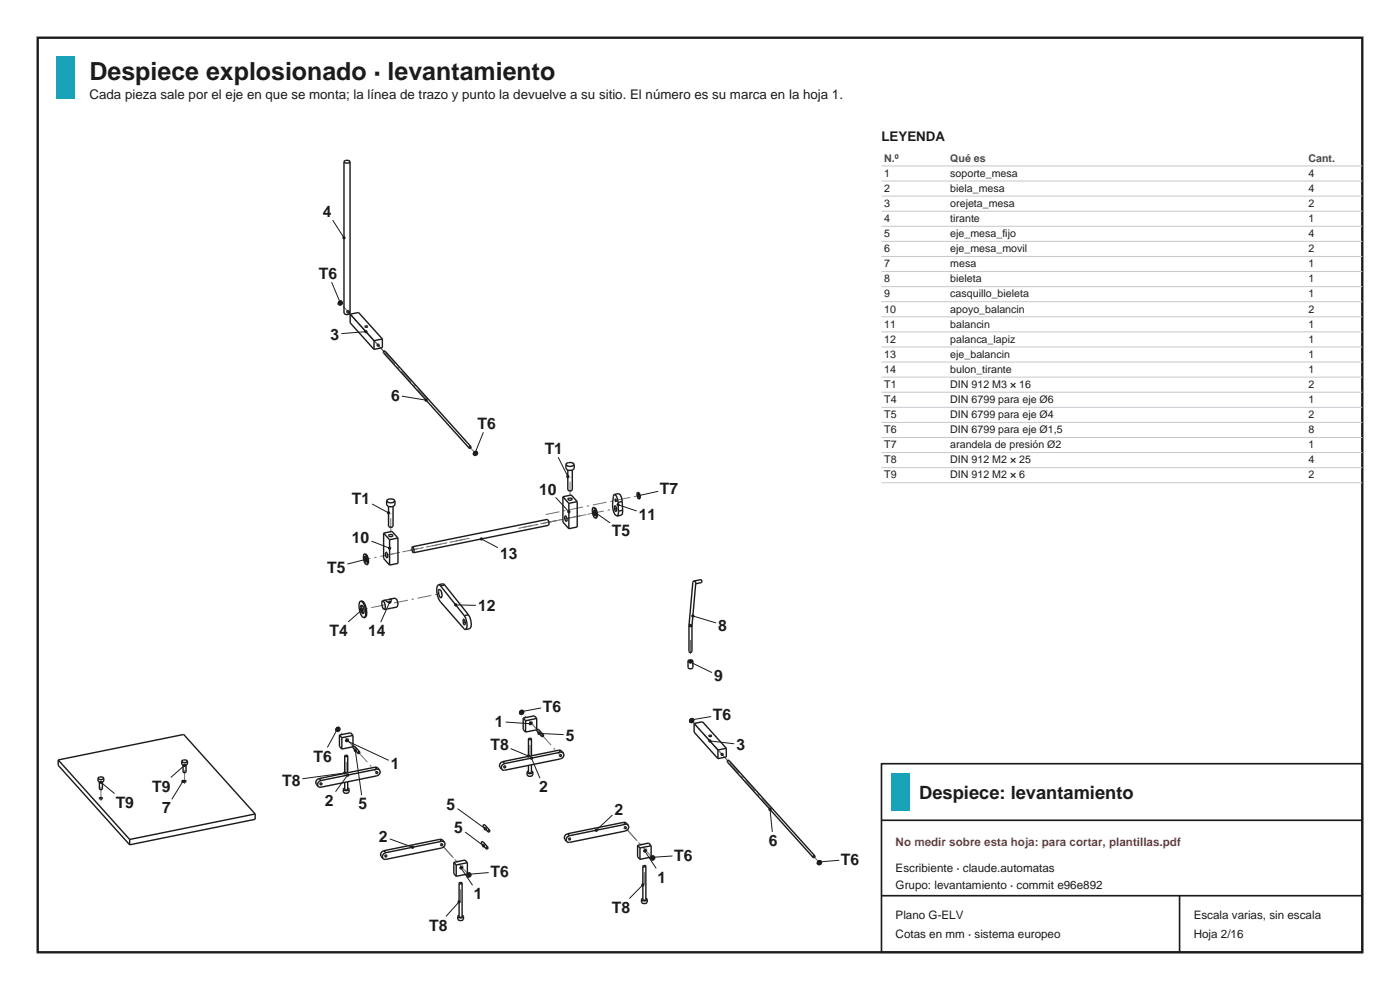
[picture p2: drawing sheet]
<svg xmlns="http://www.w3.org/2000/svg" width="297mm" height="210mm" viewBox="0 0 297 210" stroke-linecap="round" stroke-linejoin="round" font-family="sans-serif">
<path d="M8 8h281v194h-281z" fill="none" stroke="#1b1b1b" stroke-width=".5"/>
<path d="M12 12h4v9h-4z" fill-rule="evenodd" fill="#17a2b8"/>
<g fill="none" stroke="#6b7078" stroke-width=".21" stroke-dasharray="3 .8 .5 .8" stroke-linecap="butt">
<path d="M81.6 74.8l-9.4-10.5M82.4 75.6l-8.8-9.7M90.6 84.8l-12.9-14.4M99.6 94.8l1.3 1.4M82.9 112.9v-4M98.6 114.4l-21 4.2M99.6 114.2l-16.7 3.4M109.9 112.1l11-2.3M110.9 111.9l15.3-3.1M115.2 111l15.8-3.2M115.8 109.1l19.7-4M120.9 105.2v-4"/>
<path d="M81.7 128.3l-4.7 1M83.6 127.9l10.2-2.1M146.5 138.8v-3.4M75.2 158.6l-3.5-3.9M75.5 158.9l-2.1-2.2M75.9 159.4l3.8 4.3M112.4 158v2.6M114.2 155l-3.5-3.9M114.5 155.3l-2.1-2.2M114.9 155.8l3.8 4.3M21.4 169.9v-3.7M39.2 166.3v-3.7"/>
<path d="M73.4 161.6v2.6M93.9 179.5l3.8 4.2M94.2 179.8l5.3 5.8M132.9 175.9l3.8 4.2M133.2 176.2l5.3 5.8M154.6 161.6l-7.9-8.7M163.6 171.6l-12.9-14.4M97.7 188.6v2.6M136.7 185v2.6M172.6 181.6l1.2 1.4"/>
</g>
<g fill="none" stroke="#1b1b1b" stroke-width=".3">
<path d="M73 34.3v32.1a.83 .83 0 0 0 1.3 0v-32.1M73 34.3a.83 .83 0 0 0 1.3 0M73 34.3a.8 .8 0 0 1 1.3 0M71.7 64.4l.1 .2M71.8 64.4l.1 .2M71.8 64.6h.1M72 64.2l.3-.1 .1 .2-.2 .2h-.2zM72.4 64.1l-.1 .3-.3 .1M72.5 63.9a.51 .51 0 0 0-.8 .5M72.5 63.9h.1M72.5 63.9l.1 .1M72.6 64a.51 .51 0 0 0-.8 .4"/>
<path d="M72.6 64l.1 .3-.2 .3-.3 .1-.3-.1M73.6 66l.4-.1 .1 .2-.3 .3-.2-.1zM74.3 66.6v1.9l5 5.6M74.3 66.6l1.8-.3 5 5.6M74.3 66.6l5 5.7M77.4 69.2l.3-.1 .3 .2-.3 .1zM79.3 72.3v1.8M80.1 73.1h.3v.3h-.3zM81.1 71.9l-1.8 .4M81.1 71.9v1.8l-1.8 .4M99.9 94.7l-18.2-20.2h-.3l-.1 .3 18.2 20.3M99.9 94.7h-.3l-.1 .4"/>
<path d="M99.9 94.7v.3l-.4 .1M100.5 96.5h.1M100.7 96.1l.2-.1 .2 .2-.2 .2-.2-.1zM101.1 96l-.1 .3h-.3M101.2 95.8a.5 .5 0 0 0-.6 0 .5 .5 0 0 0-.1 .6v.1M101.2 95.8v.1M101.2 95.9a.5 .5 0 0 0-.6 0 .5 .5 0 0 0-.1 .6M101.2 95.9l.1 .3-.1 .3-.4 .1-.3-.1M120 98.5v.9a1.14 1.14 0 0 0 1.8 0v-.9M120 98.5a1.14 1.14 0 0 0 1.8 0M120 98.5a1.1 1.1 0 0 1 1.8 0M120.5 99.7v4.2a.62 .62 0 0 0 .9 0v-4.2"/>
<path d="M77.3 117.5a1.74 1.74 0 0 0 .5 2.3M77.3 117.5a1.87 1.87 0 0 1 .5 2.3M77.3 117.5a1.08 1.08 0 0 1 .9 1.3v.5l-.2 .5h-.2M77.4 118.1a.73 .73 0 0 1 .3 1.2l-.3-.4zM77.5 118.1v.5l.3 .6M81.4 113.1v5.4l1.2 1.4M81.4 113.1l1.2 1.4M81.4 113.1l1.8-.4 1.2 1.4M81.9 117.1l.1 .1a1.17 1.17 0 0 1 .1 1.2 1.04 1.04 0 0 1-.2-1.3zM82 106.2v.9a1.14 1.14 0 0 0 1.8 0v-.9M82 106.2a1.14 1.14 0 0 0 1.8 0M82 106.2a1.11 1.11 0 0 1 1.8 0"/>
<path d="M82.4 107.4v4.2a.62 .62 0 0 0 1 0v-4.2M82.5 113.5l.4-.1 .5 .2a.54 .54 0 0 1-.9-.1zM82.6 114.5v5.4M84.4 114.1v5.4l-1.8 .4M84.4 114.1l-1.8 .4M87.5 116l-.1 .7 .3 .5M87.5 116a1.04 1.04 0 0 1 .2 1.2M87.5 116l28.6-5.8a1.04 1.04 0 0 1 .3 1.2l-28.7 5.8M119.4 105.4v5.3l1.3 1.4M119.4 105.4l1.3 1.4M119.4 105.4l1.8-.4 1.3 1.4M119.9 109.4l.1 .1a1.17 1.17 0 0 1 .2 1.2 1.04 1.04 0 0 1-.3-1.3z"/>
<path d="M120.5 105.8l.4-.1 .5 .2a.53 .53 0 0 1-.9-.1zM120.7 106.8v5.3M122.5 106.4v5.4l-1.8 .3M122.5 106.4l-1.8 .4M125.9 107.6a1.74 1.74 0 0 0 .4 2.4M125.9 107.6a1.87 1.87 0 0 1 .4 2.4M125.9 107.6a1.08 1.08 0 0 1 .8 1.3v.6l-.2 .4-.2 .1M125.9 108.2a.73 .73 0 0 1 .3 1.2l-.3-.4zM126.1 108.2v.5l.2 .7M130.3 104.9l-.2 .5a5.3 5.3 0 0 0 .4 3.7l.4 .4M130.3 104.9a2.02 2.02 0 0 1 .8 1.7M130.3 104.9l.9-.2a2.02 2.02 0 0 1 .8 1.7"/>
<path d="M130.4 107.3a.88 .88 0 0 1 .3 1.2l-.3-.5M130.4 107.3v.7M130.5 107.3h-.1M130.5 105.8a.39 .39 0 0 1 .2 .7l-.2-.3zM130.8 107.9l-.4 .1M131.1 106.6l.1 1.8M131.2 108.4l-.1 .9-.2 .2M132 106.4l-.9 .2M132 106.4l.1 1.8M132.1 108.2l-.1 .9-.2 .2-.9 .2M132.1 108.2l-.9 .2M135.3 104.5a1.05 1.05 0 0 0 .2 1.4"/>
<path d="M135.3 104.5a1.15 1.15 0 0 1 .2 1.4M135.3 104.5a.83 .83 0 0 1 .2 1.4M135.3 104.9l.2 .2v.4zM135.4 104.9l.1 .5M76.5 127.5a2.87 2.87 0 0 0 .3 3.3l.4 .3M76.5 127.5a2.41 2.41 0 0 1 1.1 2.1l-.1 1.1-.3 .4M76.5 127.5a1.07 1.07 0 0 1 1.1 1.1l.1 .5a2.12 2.12 0 0 1-.3 1.9l-.2 .1M76.6 128.4l.1-.1a1.57 1.57 0 0 1 .4 1.9 1.77 1.77 0 0 1-.5-1.8zM76.8 128.4a1.81 1.81 0 0 0 .4 1.8M81.2 127.4a1.43 1.43 0 0 0 .4 1.9M81.2 127.4a1.56 1.56 0 0 1 .4 1.9M81.8 127.3l-.6 .1"/>
<path d="M82.6 127.1l.4 .1-.1 .5a.82 .82 0 0 1-1.1-.4M82.6 127.1l-.8 .2M82.6 127.1l1.2-.2a1.56 1.56 0 0 1 .4 1.9l-2.6 .5M93 124a2.29 2.29 0 0 0-.2 2.3l.6 1.3 5 5.8 .4 .1M93 124l.5 .3M93 124l.9-.2 .4 .3M93.1 125.1l.1-.1a1.56 1.56 0 0 1 .4 1.9 1.76 1.76 0 0 1-.5-1.8zM93.5 124.3l5 6.3M94.3 124.1l-.8 .2M94.3 124.1l5.1 6.3M98.3 131.4v-.1a.88 .88 0 0 1 .3 1.3l-.4-.5M98.3 131.4l-.1 .7"/>
<path d="M98.4 131.4h-.1M98.5 130.6l.4 .9a2.21 2.21 0 0 1-.1 2M98.7 132l-.5 .1M99.4 130.4l.4 1a2.21 2.21 0 0 1-.1 2l-.9 .1M99.4 130.4l-.9 .2M146.2 132.8v5.4l.3 .2 .3-.2v-5.4M146.2 132.8l.3 .1 .3-.1M146.2 132.8h.1M146.2 132.8h.6M146.2 132.7l.3-.2 .3 .3M146.8 132.8h.1M147 123.5v.1"/>
<path d="M147 123.5l-.8 9.2M147.2 123.2v.1M147.2 123.2l.1 .1M147.2 123.2l1.5-.3 .1 .2v.5l-1.2 .2M147.3 123.3l-.3 .2M147.3 123.3l.3 .4-.8 9.1M71.3 155v.1M71.3 155h.1M71.5 154.6l.3-.1 .1 .2-.2 .3-.2-.1zM71.9 154.6l-.1 .2-.3 .1M72 155.9v2.4l.5 .6M72 155.9l2.4-.5 .5 .6"/>
<path d="M72 155.9l.5 .6M72 154.4a.5 .5 0 0 0-.6 0 .5 .5 0 0 0-.1 .6M72 154.4h.1M72.1 154.4a.5 .5 0 0 0-.6 0 .5 .5 0 0 0-.2 .6v.1M72.1 154.4v.3l-.1 .3-.3 .2-.4-.1M72.5 156.5v2.4M73.6 156.8h.3l-.1 .3h-.3zM74.9 156l-2.4 .5M74.9 156v2.4l-2.4 .5M76.3 159.5l-1-1.1-.3-.1-.1 .3 1 1.2M76.3 159.5h-.3l-.1 .3M76.3 159.5l-.1 .3h-.3"/>
<path d="M110.3 151.4v.1M110.3 151.4h.1M110.5 151l.2-.1 .2 .2-.2 .3-.2-.1zM110.8 151v.2l-.3 .1M111 152.3v2.4l.5 .6M111 152.3l2.4-.5 .5 .6M111 152.3l.5 .6M111 150.8a.5 .5 0 0 0-.6 0 .5 .5 0 0 0-.1 .6M111 150.8h.1M111 150.8a.5 .5 0 0 0-.6 0 .5 .5 0 0 0-.1 .6v.1M111 150.8l.1 .3-.2 .3-.3 .2-.3-.1M111.5 152.9v2.4"/>
<path d="M112.1 156.7a.4 .4 0 0 1 .6 0M112.1 156.7l.3 .2 .3-.2M112.1 156.7v3.7M112.6 153.2h.3l-.1 .3h-.3zM112.7 156.7v3.6M113.9 152.4l-2.4 .5M113.9 152.4v2.4l-2.4 .5M115.3 155.9l-1-1.1-.3-.1-.1 .3 1 1.2M115.3 155.9h-.3l-.1 .3M115.3 155.9l-.1 .3h-.3M118.5 159.1l.5 .1 .5 .5M118.5 159.1l-11.8 2.4"/>
<path d="M118.5 159.1l.4 .5M118.9 159.6l.6 .1M118.9 159.6l-11.8 2.4M119.5 159.7a.83 .83 0 0 1-.6 1.3l-11.8 2.4-.6-.2M146 140.2v1.4a.66 .66 0 0 0 1 0v-1.4M146 140.2a.66 .66 0 0 0 1 0M146 140.2a.64 .64 0 0 1 1 0M146.2 140.2l.3-.1 .3 .1-.3 .2zM146.4 153.2h.1M146.6 152.8l.2-.1 .2 .2-.3 .2-.1-.1zM146.9 152.7v.3h-.3M147.1 152.5a.5 .5 0 0 0-.6 0 .5 .5 0 0 0-.2 .6l.1 .1"/>
<path d="M147.1 152.5h.1M147.1 152.5v.1M147.1 152.6a.5 .5 0 0 0-.6 0 .5 .5 0 0 0-.1 .6M147.1 152.6l.1 .3-.2 .3-.3 .1-.3-.1M147.3 153.5v1.8l5 5.6M147.3 153.5l1.7-.4 5.1 5.6M147.3 153.5l5 5.6M150.4 156l.3-.1 .3 .2-.3 .1zM152.3 159.1v1.8M153.1 159.9h.3l-.1 .3h-.3zM154.1 158.7l-1.8 .4M154.1 158.7v1.9l-1.8 .3"/>
<path d="M12.3 161.2v1.1l15.2 16.9M12.3 161.2l15.2 16.9M12.3 161.2l26.7-5.4 15.1 16.9M20.8 165.1v.6a.79 .79 0 0 0 1.2 0v-.6M20.8 165.1a.79 .79 0 0 0 1.2 0M20.8 165.1a.76 .76 0 0 1 1.2 0M21.1 169.3a.46 .46 0 0 1 .7 0l-.4 .2zM21.1 165.9v1.5l.3 .1 .3-.1v-1.5M27.5 178.1v1.1M38.5 161.5v.6a.79 .79 0 0 0 1.3 0v-.6M38.5 161.5a.79 .79 0 0 0 1.3 0M38.5 161.5a.76 .76 0 0 1 1.3 0"/>
<path d="M38.8 165.7a.46 .46 0 0 1 .7 0l-.3 .2zM38.8 162.3v1.5l.4 .1 .3-.1v-1.5M54.1 172.7v1.1l-26.6 5.4M54.1 172.7l-26.6 5.4M67.7 165.1a.83 .83 0 0 0-.6 1.3l.4 .4M67.7 165.1l.4 .5M67.9 166.2l.2-.1 .2 .2-.2 .2-.2-.1zM68.1 165.6a.83 .83 0 0 0-.6 1.2M72.8 167.4v.6a.79 .79 0 0 0 1.3 0v-.6M72.8 167.4a.79 .79 0 0 0 1.3 0M73.1 167.2l-.3 .2M73.1 160.4a.4 .4 0 0 1 .7 0"/>
<path d="M73.1 160.4l.3 .1 .4-.1M73.1 160.4v3.6M73.8 165.8v1.6l-.2 .1-.5-.1v-1.4M73.8 167.2l.3 .2M73.8 160.4v3.5M79.5 162.7l.5 .1 .5 .5M79.5 162.7l-11.8 2.4M79.5 162.7l.4 .5M79.7 163.8l.3-.1 .1 .2-.2 .2-.2-.1zM79.9 163.2l.6 .1M79.9 163.2l-11.8 2.4M80.5 163.3a.83 .83 0 0 1-.6 1.3l-11.8 2.4-.6-.2"/>
<path d="M93.3 178l.5 .1 .5 .5M93.3 178l.4 .5M93.3 178l-11.8 2.4M93.5 179.1l.2-.1 .2 .2-.2 .2-.2-.1zM93.7 178.5l.6 .1M93.7 178.5l-11.9 2.4M94.3 178.6a.83 .83 0 0 1-.6 1.3l-11.9 2.4-.6-.2M103.5 179.7l-1-1.1h-.3l-.1 .3 1 1.1M103.5 179.7h-.3l-.1 .3M103.5 179.7l-.1 .3h-.3M103.9 176.1l-1-1.1h-.3l-.1 .3 1 1.1M103.9 176.1h-.3l-.1 .3"/>
<path d="M103.9 176.1l-.1 .3h-.3M106.7 161.5a.83 .83 0 0 0-.6 1.3l.4 .4M106.7 161.5l.4 .5M106.9 162.6l.2-.1 .2 .2-.3 .2-.1-.1zM107.1 162a.83 .83 0 0 0-.6 1.2M111.8 163.8v.6a.79 .79 0 0 0 1.2 0v-.6M111.8 163.8a.79 .79 0 0 0 1.2 0M112.1 163.6l-.3 .2M112.7 162.2v1.6l-.1 .1-.5-.1v-1.4M112.7 163.6l.3 .2M118.7 160.2l.3-.1 .1 .2-.2 .2-.2-.1zM120.4 176.8a.83 .83 0 0 0-.6 1.3l.4 .4"/>
<path d="M120.4 176.8l.4 .5M120.6 177.9l.3-.1 .1 .2-.2 .2-.2-.1zM120.8 177.3a.83 .83 0 0 0-.6 1.2M132.3 174.4l.5 .1 .5 .5M132.3 174.4l-11.9 2.4M132.3 174.4l.4 .5M132.5 175.5l.2-.1 .2 .2-.3 .2-.1-.1zM132.7 174.9l.6 .1M132.7 174.9l-11.9 2.4M133.3 175a.83 .83 0 0 1-.6 1.3l-11.9 2.4-.6-.2M135.3 179.3v2.4l.5 .6M135.3 179.3l2.3-.5 .5 .6"/>
<path d="M135.3 179.3l.5 .6M135.8 179.9v2.4M138.1 179.4l-2.3 .5M138.1 179.4v2.4M81.5 180.4a.83 .83 0 0 0-.6 1.3l.3 .4M81.5 180.4l.3 .5M81.7 181.5l.2-.1 .2 .2-.3 .2-.2-.1zM81.8 180.9a.83 .83 0 0 0-.6 1.2M96.3 182.9v2.4l.5 .6M96.3 182.9l2.3-.5 .6 .6M96.3 182.9l.5 .6M96.8 183.5v2.4"/>
<path d="M97.1 194.4v.6a.79 .79 0 0 0 1.2 0v-.6M97.1 194.4a.79 .79 0 0 0 1.2 0M97.4 194.2l-.3 .2M97.4 187.3a.4 .4 0 0 1 .6 0M97.4 187.3v7.1l.3 .2 .3-.2v-7.1M97.4 187.3l.3 .2 .3-.2M97.9 183.8h.2v.3h-.3zM98 194.2l.3 .2M99.1 185.9h.1M99.1 185.9v.1M99.1 185.4l-2.3 .5M99.2 183l-2.4 .5"/>
<path d="M99.2 183v2.4M99.3 185.6l.2-.2 .2 .2-.2 .3-.2-.1zM99.7 185.5l-.1 .2-.3 .1M99.8 185.3a.5 .5 0 0 0-.6 0 .5 .5 0 0 0-.1 .6M99.8 185.3h.1M99.9 185.3a.5 .5 0 0 0-.6 0 .5 .5 0 0 0-.2 .6v.1M99.9 185.3v.3l-.1 .3-.4 .2-.3-.1M136.1 190.8v.6a.79 .79 0 0 0 1.2 0v-.6M136.1 190.8a.79 .79 0 0 0 1.2 0M136.4 190.6l-.3 .2M136.4 183.7a.4 .4 0 0 1 .6 0M136.4 183.7v7.1l.3 .2 .3-.2v-7.1"/>
<path d="M136.4 183.7l.3 .2 .3-.2M136.8 180.2h.3v.3h-.3zM137 190.6l.3 .2M138.1 182.3h.1M138.1 182.3v.1M138.1 181.8l-2.3 .5M138.3 182l.2-.2 .2 .2-.3 .3-.1-.1zM138.6 181.9v.2l-.3 .1M138.8 181.7a.5 .5 0 0 0-.6 0 .5 .5 0 0 0-.2 .6h.1M138.8 181.7h.1M138.8 181.7a.5 .5 0 0 0-.6 0 .5 .5 0 0 0-.1 .6v.1M138.8 181.7l.1 .3-.2 .3-.3 .2-.3-.1"/>
<path d="M172.9 181.6l-18.2-20.3h-.3l-.1 .3 18.2 20.3M172.9 181.6l-.3-.1-.1 .4M172.9 181.6l-.1 .3h-.3M173.5 183.3h.1M173.7 182.9l.2-.1 .2 .2-.3 .2h-.1zM174 182.8l-.1 .3-.2 .1M174.2 182.7a.5 .5 0 0 0-.6 0 .5 .5 0 0 0-.2 .5l.1 .1M174.2 182.7h.1M174.2 182.7a.5 .5 0 0 0-.6 0 .5 .5 0 0 0-.1 .6M174.2 182.7l.1 .3-.2 .3-.3 .1-.3-.1"/>
</g>
<path d="M78.8 114.8l3.8 1.5" fill="none" stroke="#1b1b1b" stroke-width=".21"/>
<circle cx="82.6" cy="116.3" r=".35" fill="#1b1b1b"/>
<path d="M117.9 105.5l2.8 3.1" fill="none" stroke="#1b1b1b" stroke-width=".21"/>
<circle cx="120.7" cy="108.6" r=".35" fill="#1b1b1b"/>
<path d="M139.6 104.2l-4.1 .9" fill="none" stroke="#1b1b1b" stroke-width=".21"/>
<circle cx="135.5" cy="105.1" r=".35" fill="#1b1b1b"/>
<path d="M131.1 107.1l4 1.3" fill="none" stroke="#1b1b1b" stroke-width=".21"/>
<circle cx="131.1" cy="107.1" r=".35" fill="#1b1b1b"/>
<path d="M73.8 164.4l-2.6 3.5" fill="none" stroke="#1b1b1b" stroke-width=".21"/>
<circle cx="73.8" cy="164.4" r=".35" fill="#1b1b1b"/>
<path d="M82.7 178l4.8 1.7" fill="none" stroke="#1b1b1b" stroke-width=".21"/>
<circle cx="87.5" cy="179.7" r=".35" fill="#1b1b1b"/>
<path d="M112.7 160.8l1.9 4.3" fill="none" stroke="#1b1b1b" stroke-width=".21"/>
<circle cx="112.7" cy="160.8" r=".35" fill="#1b1b1b"/>
<path d="M129.9 172.9l-3.4 3.2" fill="none" stroke="#1b1b1b" stroke-width=".21"/>
<circle cx="126.5" cy="176.1" r=".35" fill="#1b1b1b"/>
<path d="M147 130.7l4.9 1.4" fill="none" stroke="#1b1b1b" stroke-width=".21"/>
<circle cx="147" cy="130.7" r=".35" fill="#1b1b1b"/>
<path d="M82.7 127.7l-1.9 4.3" fill="none" stroke="#1b1b1b" stroke-width=".21"/>
<circle cx="82.7" cy="127.7" r=".35" fill="#1b1b1b"/>
<path d="M146.5 140.5l4.5 2.2" fill="none" stroke="#1b1b1b" stroke-width=".21"/>
<circle cx="146.5" cy="140.5" r=".35" fill="#1b1b1b"/>
<path d="M126.3 108.8l3.1 2.1" fill="none" stroke="#1b1b1b" stroke-width=".21"/>
<circle cx="126.3" cy="108.8" r=".35" fill="#1b1b1b"/>
<path d="M77.8 118.6l-4.1 1.1" fill="none" stroke="#1b1b1b" stroke-width=".21"/>
<circle cx="77.8" cy="118.6" r=".35" fill="#1b1b1b"/>
<path d="M76.8 129.3l-2.9 2.6" fill="none" stroke="#1b1b1b" stroke-width=".21"/>
<circle cx="76.8" cy="129.3" r=".35" fill="#1b1b1b"/>
<path d="M114.8 150.2l-4.2 .7" fill="none" stroke="#1b1b1b" stroke-width=".21"/>
<circle cx="110.6" cy="150.9" r=".35" fill="#1b1b1b"/>
<path d="M142.7 181.6l-4.3 .3" fill="none" stroke="#1b1b1b" stroke-width=".21"/>
<circle cx="138.4" cy="181.9" r=".35" fill="#1b1b1b"/>
<path d="M70.3 59.8l1.8 4.3" fill="none" stroke="#1b1b1b" stroke-width=".21"/>
<circle cx="72.1" cy="64.1" r=".35" fill="#1b1b1b"/>
<path d="M102.5 91.7l-1.7 4.3" fill="none" stroke="#1b1b1b" stroke-width=".21"/>
<circle cx="100.8" cy="96" r=".35" fill="#1b1b1b"/>
<path d="M71.6 154.6l-2.1 3.9" fill="none" stroke="#1b1b1b" stroke-width=".21"/>
<circle cx="71.6" cy="154.6" r=".35" fill="#1b1b1b"/>
<path d="M103.7 185.1l-4.3 .4" fill="none" stroke="#1b1b1b" stroke-width=".21"/>
<circle cx="99.4" cy="185.5" r=".35" fill="#1b1b1b"/>
<path d="M150.9 152l-4.2 .7" fill="none" stroke="#1b1b1b" stroke-width=".21"/>
<circle cx="146.7" cy="152.7" r=".35" fill="#1b1b1b"/>
<path d="M178 182.5l-4.2 .3" fill="none" stroke="#1b1b1b" stroke-width=".21"/>
<circle cx="173.8" cy="182.8" r=".35" fill="#1b1b1b"/>
<path d="M102.1 114.3l3.5 1.9" fill="none" stroke="#1b1b1b" stroke-width=".21"/>
<circle cx="102.1" cy="114.3" r=".35" fill="#1b1b1b"/>
<path d="M75.4 159.2l1.3 9.5" fill="none" stroke="#1b1b1b" stroke-width=".21"/>
<circle cx="75.4" cy="159.2" r=".35" fill="#1b1b1b"/>
<path d="M98.7 176.5l3.9 2.9" fill="none" stroke="#1b1b1b" stroke-width=".21"/>
<circle cx="102.6" cy="179.4" r=".35" fill="#1b1b1b"/>
<path d="M114.4 155.6l5.2 .2" fill="none" stroke="#1b1b1b" stroke-width=".21"/>
<circle cx="114.4" cy="155.6" r=".35" fill="#1b1b1b"/>
<path d="M97.1 171.5l5.9 4.3" fill="none" stroke="#1b1b1b" stroke-width=".21"/>
<circle cx="103" cy="175.8" r=".35" fill="#1b1b1b"/>
<path d="M163.4 171.7l.4 4.8" fill="none" stroke="#1b1b1b" stroke-width=".21"/>
<circle cx="163.4" cy="171.7" r=".35" fill="#1b1b1b"/>
<path d="M85.3 84l5.1 .9" fill="none" stroke="#1b1b1b" stroke-width=".21"/>
<circle cx="90.4" cy="84.9" r=".35" fill="#1b1b1b"/>
<path d="M38.8 165.7l-2.4 3.9" fill="none" stroke="#1b1b1b" stroke-width=".21"/>
<circle cx="38.8" cy="165.7" r=".35" fill="#1b1b1b"/>
<path d="M150.6 157.2l5.2 .6" fill="none" stroke="#1b1b1b" stroke-width=".21"/>
<circle cx="150.6" cy="157.2" r=".35" fill="#1b1b1b"/>
<path d="M77.6 70.4l-5.2 .4" fill="none" stroke="#1b1b1b" stroke-width=".21"/>
<circle cx="77.6" cy="70.4" r=".35" fill="#1b1b1b"/>
<path d="M96.7 128.3l4.3 .1" fill="none" stroke="#1b1b1b" stroke-width=".21"/>
<circle cx="96.7" cy="128.3" r=".35" fill="#1b1b1b"/>
<path d="M73.5 157.1l9 4.2" fill="none" stroke="#1b1b1b" stroke-width=".21"/>
<circle cx="73.5" cy="157.1" r=".35" fill="#1b1b1b"/>
<path d="M97.8 184.1l2.4 3.7" fill="none" stroke="#1b1b1b" stroke-width=".21"/>
<circle cx="97.8" cy="184.1" r=".35" fill="#1b1b1b"/>
<path d="M107.3 153.2l5.2 .3" fill="none" stroke="#1b1b1b" stroke-width=".21"/>
<circle cx="112.5" cy="153.5" r=".35" fill="#1b1b1b"/>
<path d="M136.8 180.5l2.4 3.7" fill="none" stroke="#1b1b1b" stroke-width=".21"/>
<circle cx="136.8" cy="180.5" r=".35" fill="#1b1b1b"/>
<path d="M70.6 46.7l2.4 3.7" fill="none" stroke="#1b1b1b" stroke-width=".21"/>
<circle cx="73" cy="50.4" r=".35" fill="#1b1b1b"/>
<path d="M78.9 106.9l3.5 1.9" fill="none" stroke="#1b1b1b" stroke-width=".21"/>
<circle cx="82.4" cy="108.8" r=".35" fill="#1b1b1b"/>
<path d="M118.4 97l2.1 4.1" fill="none" stroke="#1b1b1b" stroke-width=".21"/>
<circle cx="120.5" cy="101.1" r=".35" fill="#1b1b1b"/>
<path d="M21.4 165.9l2.9 2.4" fill="none" stroke="#1b1b1b" stroke-width=".21"/>
<circle cx="21.4" cy="165.9" r=".35" fill="#1b1b1b"/>
<path d="M39.2 162.3l-3 2.6" fill="none" stroke="#1b1b1b" stroke-width=".21"/>
<circle cx="39.2" cy="162.3" r=".35" fill="#1b1b1b"/>
<path d="M73.1 164l-9 1.2" fill="none" stroke="#1b1b1b" stroke-width=".21"/>
<circle cx="73.1" cy="164" r=".35" fill="#1b1b1b"/>
<path d="M97.4 191.3l-2.8 3.1" fill="none" stroke="#1b1b1b" stroke-width=".21"/>
<circle cx="97.4" cy="191.3" r=".35" fill="#1b1b1b"/>
<path d="M108.3 158.8l3.8 1.6" fill="none" stroke="#1b1b1b" stroke-width=".21"/>
<circle cx="112.1" cy="160.4" r=".35" fill="#1b1b1b"/>
<path d="M136.4 187.7l-2.9 2.9" fill="none" stroke="#1b1b1b" stroke-width=".21"/>
<circle cx="136.4" cy="187.7" r=".35" fill="#1b1b1b"/>
<g fill="none" stroke="#c4c7cc" stroke-width=".21">
<path d="M187 35.2h102M187 38.4h102M187 41.6h102M187 44.8h102M187 48h102M187 51.2h102M187 54.4h102M187 57.6h102M187 60.8h102M187 64h102M187 67.2h102M187 70.4h102"/>
<path d="M187 73.6h102M187 76.8h102M187 80h102M187 83.2h102M187 86.4h102M187 89.6h102M187 92.8h102M187 96h102M187 99.2h102M187 102.4h102"/>
</g>
<path d="M187 162h102v40h-102zM187 174h102M187 190h102M250.2 190v12" fill="none" stroke="#1b1b1b" stroke-width=".35"/>
<path d="M189 164h4v8h-4z" fill-rule="evenodd" fill="#17a2b8"/>
<text font-size="5.3" fill="#1b1b1b" x="19" y="17">Despiece explosionado · levantamiento</text>
<text font-size="3.9" fill="#1b1b1b" x="195" y="169.5">Despiece: levantamiento</text>
<g font-size="3.3" fill="#1b1b1b">
<text x="68.5" y="46.1">4</text>
<text x="67.6" y="59.3">T6</text>
<text x="70.1" y="72.1">3</text>
<text x="83" y="85">6</text>
<text x="101.3" y="91.1">T6</text>
<text x="115.6" y="96.4">T1</text>
<text x="74.7" y="106.9">T1</text>
<text x="114.4" y="104.9">10</text>
<text x="140" y="104.9">T7</text>
<text x="129.8" y="113.7">T5</text>
<text x="135.5" y="110.4">11</text>
<text x="74.6" y="115.1">10</text>
<text x="106.1" y="118.6">13</text>
<text x="69.4" y="121.4">T5</text>
<text x="101.4" y="129.7">12</text>
<text x="69.9" y="134.9">T4</text>
<text x="78.1" y="135">14</text>
<text x="152.4" y="133.8">8</text>
<text x="151.5" y="144.5">9</text>
<text x="105" y="154.3">1</text>
<text x="115.1" y="151">T6</text>
<text x="151.2" y="152.8">T6</text>
<text x="66.5" y="161.6">T6</text>
<text x="104.1" y="159">T8</text>
<text x="120" y="157.1">5</text>
<text x="156.2" y="159.1">3</text>
<text x="32.3" y="167.9">T9</text>
<text x="59.9" y="166.7">T8</text>
<text x="82.9" y="163.1">1</text>
<text x="24.5" y="171.3">T9</text>
<text x="34.4" y="172.6">7</text>
<text x="68.9" y="170.9">2</text>
<text x="76" y="171.7">5</text>
<text x="94.8" y="171.7">5</text>
<text x="114.4" y="168.1">2</text>
<text x="130.4" y="172.8">2</text>
<text x="80.4" y="178.7">2</text>
<text x="96.4" y="176.7">5</text>
<text x="163.1" y="179.5">6</text>
<text x="143" y="182.6">T6</text>
<text x="178.4" y="183.5">T6</text>
<text x="100.5" y="190.8">1</text>
<text x="104" y="186.1">T6</text>
<text x="139.5" y="187.2">1</text>
<text x="91" y="197.4">T8</text>
<text x="129.8" y="193.6">T8</text>
</g>
<g font-size="2.8" fill="#1b1b1b">
<text x="19" y="21">Cada pieza sale por el eje en que se monta; la línea de trazo y punto la devuelve a su sitio. El número es su marca en la hoja 1.</text>
<text x="187" y="30">LEYENDA</text>
</g>
<text font-size="2.5" fill="#b03030" x="190" y="179.5">No medir sobre esta hoja: para cortar, plantillas.pdf</text>
<g font-size="2.5" fill="#1b1b1b">
<text x="190" y="185">Escribiente · claude.automatas</text>
<text x="190" y="188.5">Grupo: levantamiento · commit e96e892</text>
<text x="190" y="195">Plano G-ELV</text>
<text x="253.2" y="195">Escala varias, sin escala</text>
<text x="190" y="199">Cotas en mm · sistema europeo</text>
<text x="253.2" y="199">Hoja 2/16</text>
</g>
<g font-size="2.3" fill="#41464d">
<text x="187.6" y="34.3">N.º</text>
<text x="201.6" y="34.3">Qué es</text>
<text x="277.6" y="34.3">Cant.</text>
</g>
<g font-size="2.3" fill="#1b1b1b">
<text x="187.6" y="37.5">1</text>
<text x="187.6" y="40.7">2</text>
<text x="201.6" y="37.5">soporte_mesa</text>
<text x="201.6" y="40.7">biela_mesa</text>
<text x="277.6" y="37.5">4</text>
<text x="277.6" y="40.7">4</text>
<text x="187.6" y="43.9">3</text>
<text x="187.6" y="47.1">4</text>
<text x="201.6" y="43.9">orejeta_mesa</text>
<text x="201.6" y="47.1">tirante</text>
<text x="277.6" y="43.9">2</text>
<text x="277.6" y="47.1">1</text>
<text x="187.6" y="50.3">5</text>
<text x="187.6" y="53.5">6</text>
<text x="201.6" y="50.3">eje_mesa_fijo</text>
<text x="201.6" y="53.5">eje_mesa_movil</text>
<text x="277.6" y="50.3">4</text>
<text x="277.6" y="53.5">2</text>
<text x="187.6" y="56.7">7</text>
<text x="187.6" y="59.9">8</text>
<text x="201.6" y="56.7">mesa</text>
<text x="201.6" y="59.9">bieleta</text>
<text x="277.6" y="56.7">1</text>
<text x="277.6" y="59.9">1</text>
<text x="187.6" y="63.1">9</text>
<text x="201.6" y="63.1">casquillo_bieleta</text>
<text x="277.6" y="63.1">1</text>
<text x="187.6" y="66.3">10</text>
<text x="187.6" y="69.5">11</text>
<text x="201.6" y="66.3">apoyo_balancin</text>
<text x="201.6" y="69.5">balancin</text>
<text x="277.6" y="66.3">2</text>
<text x="277.6" y="69.5">1</text>
<text x="187.6" y="72.7">12</text>
<text x="187.6" y="75.9">13</text>
<text x="201.6" y="72.7">palanca_lapiz</text>
<text x="201.6" y="75.9">eje_balancin</text>
<text x="277.6" y="72.7">1</text>
<text x="277.6" y="75.9">1</text>
<text x="187.6" y="79.1">14</text>
<text x="187.6" y="82.3">T1</text>
<text x="201.6" y="79.1">bulon_tirante</text>
<text x="201.6" y="82.3">DIN 912 M3 × 16</text>
<text x="277.6" y="79.1">1</text>
<text x="277.6" y="82.3">2</text>
<text x="187.6" y="85.5">T4</text>
<text x="187.6" y="88.7">T5</text>
<text x="201.6" y="85.5">DIN 6799 para eje Ø6</text>
<text x="201.6" y="88.7">DIN 6799 para eje Ø4</text>
<text x="277.6" y="85.5">1</text>
<text x="277.6" y="88.7">2</text>
<text x="187.6" y="91.9">T6</text>
<text x="187.6" y="95.1">T7</text>
<text x="201.6" y="91.9">DIN 6799 para eje Ø1,5</text>
<text x="201.6" y="95.1">arandela de presión Ø2</text>
<text x="277.6" y="91.9">8</text>
<text x="277.6" y="95.1">1</text>
<text x="187.6" y="98.3">T8</text>
<text x="187.6" y="101.5">T9</text>
<text x="201.6" y="98.3">DIN 912 M2 × 25</text>
<text x="201.6" y="101.5">DIN 912 M2 × 6</text>
<text x="277.6" y="98.3">4</text>
<text x="277.6" y="101.5">2</text>
</g>
</svg>
